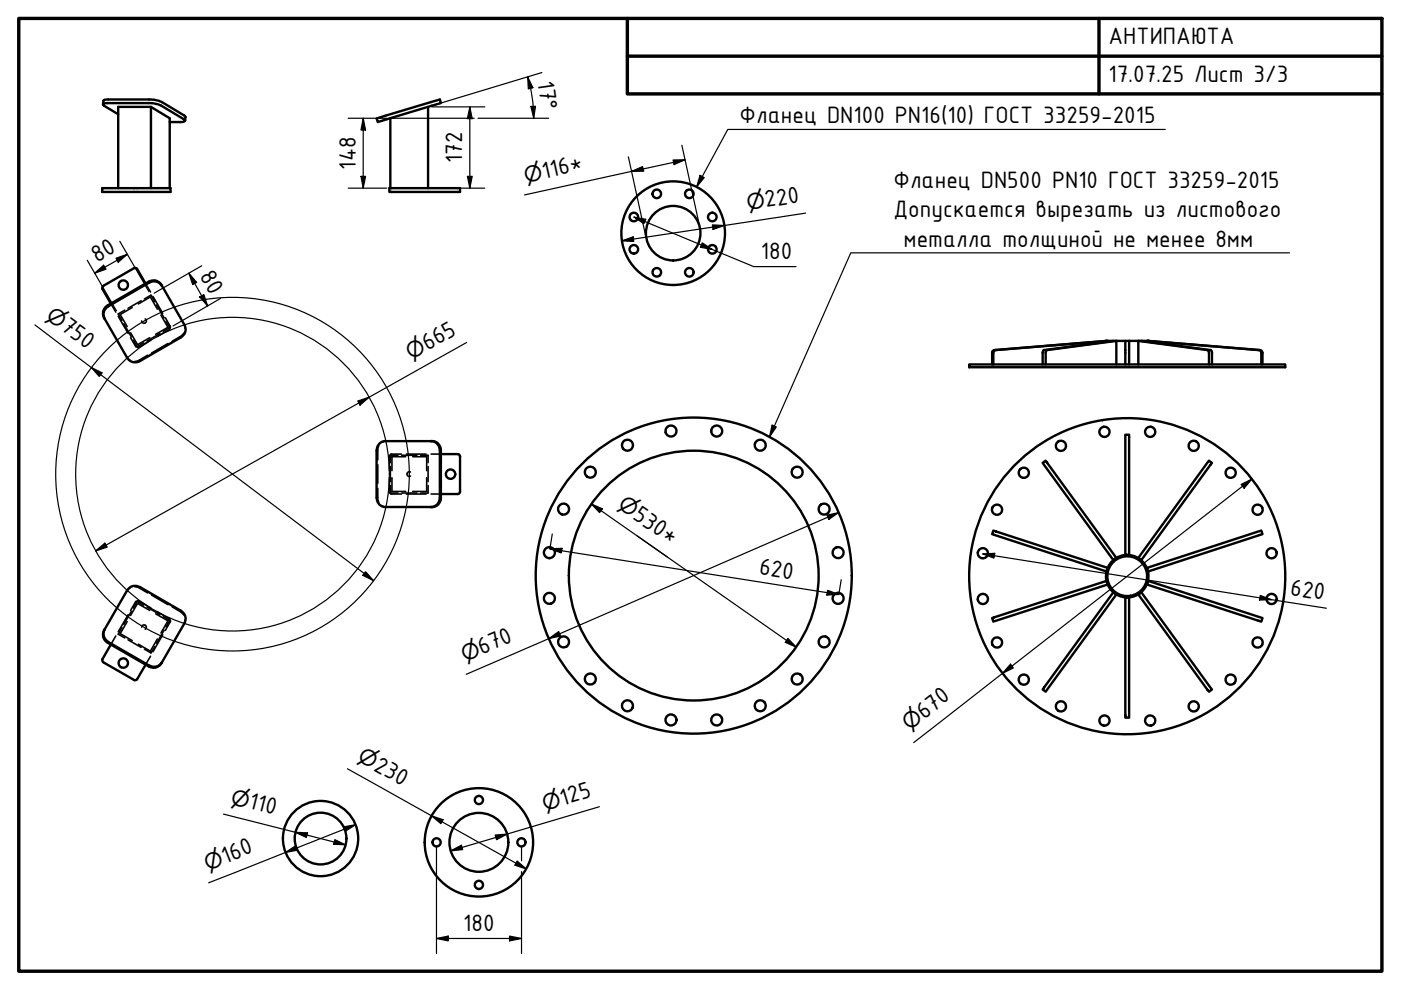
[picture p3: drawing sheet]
<svg xmlns="http://www.w3.org/2000/svg" width="297mm" height="210mm" viewBox="0 0 297 210" stroke-linecap="round" stroke-linejoin="round" font-family="sans-serif">
<!-- layer: Hidden (ISO) -->
<g fill="none" stroke="#000" stroke-width=".34">
<path d="M23.5 64.4l1.1 1.8M25.1 67.1l2.1 3.6M26.2 68.6l1.7 2.8M26.5 65.8l-1.4 .8 .8 1.4M26.9 75.7l.7 .7M27.7 71.6l1.2 2M27.7 70.5l1.5 2.6 2.5-1.5M28 65.2l-2.5 1.5 1.5 2.5M28.3 72.1l.8 1.4 1.3-.8M29.3 64.4l2.6-1.4 1.5 2.5M29.9 63.8l-2.8 1.6M30.6 63.4l1.4-.8 .8 1.4"/>
<path d="M30.8 67.6a.5 .5 0 0 1 0 .9 .5 .5 0 0 1-.8-.5M30.9 60.1l1 1.8M31.3 75.3l-2 1.2-.7 .1M32 72.1l-2.8 1.6M32.4 62.8l2.1 3.6M33.2 64.7l1.6 2.7M33.9 70.7l-2.7 1.6M34.1 66.8l1.5 2.6-2.6 1.5M35.1 67.4l1.1 2M35.2 68.1l.8 1.4-1.4 .8M35.6 72.8l-3.5 2.1M36.1 69.7l-2.8 1.6"/>
<path d="M38.9 70.6l-.5 .6-1.9 1.2M39 68.7l.2 1M80.1 98.5v4M80.3 94.5l-.2 .8v2.2M82 93.5l-1 .3M82.6 96.5l-.1 3.3M82.8 98.9v3.2M84.4 96.5h-1.6v1.6M85.1 96.3h-2.3M85.2 96.5h3.2M86 96.8h-2.9v3M86.1 96.3h4.2"/>
<path d="M87.5 96.8h3v3M89.2 96.5h1.6v1.6M90.8 98.9v3.2M91.4 96.3h2.1M80.1 103.5v2.3l.2 .7M81 107.2l1 .3M82.5 101.3l.1 3.2M82.8 104.7h2.3M82.8 102.9v1.6h1.6M83.1 101.3v2.9h2.9M85.2 104.5h3.2M86.1 104.7h4.2"/>
<path d="M87 100.1a.5 .5 0 0 0-.7 .4 .5 .5 0 0 0 .7 .4M90.5 101.3v2.9h-3M90.8 102.9v1.6h-1.6M91.4 104.7h2.1M24.6 134.8l-1.1 1.9M25.9 133.1l-.8 1.4 1.4 .8M27 131.8l-1.5 2.5 2.5 1.5M27.1 135.7l2.8 1.6M27.2 130.3l-2.1 3.7M27.6 124.6l-.7 .8M27.9 129.6l-1.7 2.8M28.6 124.4l.7 .2 2 1.1"/>
<path d="M28.9 127.4l-1.2 2M29.2 127.4l2.8 1.5M30 133a.5 .5 0 0 1 .8-.5 .5 .5 0 0 1 0 .9M30.4 128.3l-1.3-.8-.8 1.4M31.2 128.7l2.7 1.6M31.7 129.4l-2.5-1.5-1.5 2.6M31.9 139.1l-1 1.8M32.1 126.2l3.5 2M32.8 137.1l-.8 1.3-1.4-.8M33 130.1l2.6 1.5-1.5 2.6M33.3 129.7l2.8 1.7M33.4 135.5l-1.5 2.6-2.6-1.5"/>
<path d="M34.5 134.6l-2.1 3.6M34.6 130.7l1.4 .8-.8 1.4M34.8 133.6l-1.6 2.8M36.2 131.6l-1.1 2.1M36.5 128.7l1.7 1 .7 .7M39.2 131.4l-.2 .9"/>
</g>
<!-- layer: Visible (ISO) -->
<g fill="none" stroke="#000" stroke-width=".51">
<path d="M21.7 39.9h14.5v.8h-14.5zM21.8 22.1l.2-.9 .6-.1 10.3 .1 1.4 .4 4.8 2.9 .2 .3-.1 .8M25.1 24.2l-3.3-2a.69 .69 0 0 1 1.1-.3h9.9l1.3 .4 5.1 3.2v.2l-.6 .2h-2.6M25.1 39.9v-17.2h6.9l4 2.4v14.8M32 22.7v17.2M79.8 25.1l13.5-4 .2 .8-13.4 4zM82.5 39.9h15v.8h-15zM82.8 25.1v14.8M90.8 22.7v17.2M29.1 57l-.5-.2h-.2l-6.5 3.8M29.1 57l1.8 3.1M21.9 60.6l-.2 .4v.3l1.8 3.1"/>
<path d="M34.3 60.6l4.8 8.3a1.97 1.97 0 0 1-.8 2.7l-8.6 5a1.98 1.98 0 0 1-2.7-.7l-4.8-8.3M34.3 60.6a1.95 1.95 0 0 0-2.8-.9l-8.6 5a1.92 1.92 0 0 0-.7 2.9M34.3 60.6a1.98 1.98 0 0 0-2.7-.7l-8.7 5.1a1.94 1.94 0 0 0-.7 2.6M205.5 77.3h67v.6h-67zM221.7 77.3v-2.7l.2-.4 14.8-1.9v5M234.5 72.3h.1M234.9 72.4v-.1l-23.9 1.9-.4 .4v2.7M236.1 72.3h-1.5l-23.9 1.9-.3 .4v2.7M238.6 72.3h-2.5l-14.8 1.9-.2 .4v2.7M239.4 72.3v5M239.4 72.3h-.8v5M239.4 72.3h1.9v5"/>
<path d="M242 72.3h-.7l14.8 1.9 .2 .6v2.5M242 72.3l14.7 1.9 .3 .4v2.7M242 72.3h1.2v.1M243.4 72.3h-.2l23.8 1.9 .4 .6v2.5M243.4 72.3l23.9 1.9 .2 .2 .2 .4v2.5M243.4 72.3h.1M80.4 94.1l.6-.4 .5-.2h10.1a1.95 1.95 0 0 1 1.9 2v10a1.88 1.88 0 0 1-1.9 2h-9.9a1.88 1.88 0 0 1-1.9-2v-10l.3-1zM91.4 93.5a1.95 1.95 0 0 1 1.9 2v10a1.88 1.88 0 0 1-1.9 2M93.5 96.3h3.5l.5 .2v.3M97.5 96.7v7.8l-.5 .2h-3.5M221.1 98.1l.6-.4 15 20.6-.6 .5zM238.6 92.2h.8v25.5h-.8z"/>
<path d="M256.3 97.7l.7 .4-15 20.7-.7-.5zM210.6 112.5l24.3 7.9-.3 .8-24.2-7.9zM21.7 139.7v.5l.2 .2 6.5 3.8h.2l.5-.2M22.2 133.4a1.94 1.94 0 0 0 .7 2.9l8.6 5a1.95 1.95 0 0 0 2.8-.9M22.2 133.4a2 2 0 0 0 .7 2.7l8.7 5a1.98 1.98 0 0 0 2.7-.7M22.2 133.4l4.8-8.2a1.98 1.98 0 0 1 2.7-.7l8.6 5a1.97 1.97 0 0 1 .8 2.6l-4.8 8.3M23.5 136.7l-1.8 3.1M210.4 131l24.2-7.8 .3 .7-24.3 7.9zM236.1 125.6l.6 .4-15 20.7-.6-.5zM238.6 126.7h.8v25.5h-.8zM241.3 126l.7-.4 15 20.6-.7 .5-.3-.5zM243.2 120.4l24.2-7.9 .3 .8-24.3 7.9z"/>
<path d="M243.4 123.2l24.3 7.8-.3 .8-24.2-7.9zM30.9 140.9l-1.8 3.1"/>
<circle cx="134.4" cy="46" r=".91"/>
<circle cx="134.4" cy="52.9" r=".91"/>
<circle cx="139.3" cy="57.7" r=".91"/>
<circle cx="139.3" cy="41.1" r=".91"/>
<circle cx="142.7" cy="49.4" r="5.8"/>
<circle cx="142.7" cy="49.4" r="11"/>
<circle cx="146.2" cy="41.1" r=".91"/>
<circle cx="146.2" cy="57.7" r=".91"/>
<circle cx="151" cy="46" r=".91"/>
<circle cx="151" cy="52.9" r=".91"/>
<circle cx="26.1" cy="60.4" r=".99"/>
<circle cx="133" cy="94.4" r="1.16"/>
<circle cx="142.3" cy="91.4" r="1.16"/>
<circle cx="152" cy="91.4" r="1.16"/>
<circle cx="161.2" cy="94.4" r="1.16"/>
<circle cx="224.9" cy="94.5" r="1.08"/>
<circle cx="234.2" cy="91.6" r="1.08"/>
<circle cx="243.9" cy="91.6" r="1.08"/>
<circle cx="253.1" cy="94.5" r="1.08"/>
<circle cx="95.5" cy="100.5" r=".99"/>
<circle cx="116.5" cy="117.2" r="1.16"/>
<circle cx="119.5" cy="107.9" r="1.16"/>
<circle cx="125.2" cy="100.1" r="1.16"/>
<circle cx="169" cy="100.1" r="1.16"/>
<circle cx="174.7" cy="107.9" r="1.16"/>
<circle cx="177.7" cy="117.2" r="1.16"/>
<circle cx="208.4" cy="117.3" r="1.08"/>
<circle cx="211.4" cy="108.1" r="1.08"/>
<circle cx="217.1" cy="100.2" r="1.08"/>
<circle cx="260.9" cy="100.2" r="1.08"/>
<circle cx="266.6" cy="108.1" r="1.08"/>
<circle cx="269.6" cy="117.3" r="1.08"/>
<circle cx="116.5" cy="126.9" r="1.16"/>
<circle cx="119.5" cy="136.1" r="1.16"/>
<circle cx="147.1" cy="122" r="33.5"/>
<circle cx="147.1" cy="122" r="26.5"/>
<circle cx="174.7" cy="136.1" r="1.16"/>
<circle cx="177.7" cy="126.9" r="1.16"/>
<circle cx="208.4" cy="127" r="1.08"/>
<circle cx="211.4" cy="136.2" r="1.08"/>
<circle cx="239" cy="122.2" r="33.5"/>
<circle cx="239" cy="122.2" r="4.2"/>
<circle cx="239" cy="122.2" r="4.5"/>
<circle cx="266.6" cy="136.2" r="1.08"/>
<circle cx="269.6" cy="127" r="1.08"/>
<circle cx="26.1" cy="140.6" r=".99"/>
<circle cx="125.2" cy="144" r="1.16"/>
<circle cx="133" cy="149.6" r="1.16"/>
<circle cx="142.3" cy="152.6" r="1.16"/>
<circle cx="152" cy="152.6" r="1.16"/>
<circle cx="161.2" cy="149.6" r="1.16"/>
<circle cx="169" cy="144" r="1.16"/>
<circle cx="217.1" cy="144.1" r="1.08"/>
<circle cx="224.9" cy="149.8" r="1.08"/>
<circle cx="234.2" cy="152.8" r="1.08"/>
<circle cx="243.9" cy="152.8" r="1.08"/>
<circle cx="253.1" cy="149.8" r="1.08"/>
<circle cx="260.9" cy="144.1" r="1.08"/>
<circle cx="68" cy="177.8" r="5.5"/>
<circle cx="68" cy="177.8" r="8"/>
<circle cx="92.6" cy="178.6" r=".87"/>
<circle cx="101.5" cy="178.6" r="6.2"/>
<circle cx="101.5" cy="169.6" r=".87"/>
<circle cx="101.5" cy="178.6" r="11.5"/>
<circle cx="110.6" cy="178.6" r=".87"/>
<circle cx="101.5" cy="187.6" r=".87"/>
</g>
<g fill="#000">
<circle cx="234.5" cy="72.3" r=".25"/>
<circle cx="243.5" cy="72.3" r=".25"/>
</g>
<!-- layer: Border (ISO) -->
<path d="M4 3.9h289v202h-289zM133 3.9v16h160M133 11.9h160M233 3.9v16" fill="none" stroke="#000" stroke-width=".72"/>
<!-- layer: Sketch Geometry (ISO) -->
<g fill="none" stroke="#000" stroke-width=".25">
<path d="M82.8 25.1h17.7"/>
<circle cx="49.3" cy="100.5" r="37.5"/>
<circle cx="49.3" cy="100.5" r="33.3"/>
</g>
<!-- layer: Dimension (ISO) -->
<g fill="none" stroke="#000" stroke-width=".25">
<path d="M111.9 16.3l1.1 2.3-1 .3zM111.9 16.3a31.1 31.1 0 0 1 1.3 8.8M114.9 15.4l-22.6 6.8M73.8 25.1h8.2M73.8 39.9h8.2M76.5 37.4h1l-.5 2.5zM77 25.1l.5 2.5h-1zM77 25.1v14.8M91.6 22.7h11.2M91.6 39.9h11.2M99.1 37.4h1l-.5 2.5zM99.6 22.7l.5 2.5h-1z"/>
<path d="M99.6 22.7v17.2M101.3 25.1h15M112.6 22.6l.9-.1-.3 2.6zM133.2 33.2l3.7 16.7M133.9 36.3l2.3-1 .3 1zM142.7 33.9h2.5l-2.3 1zM144.6 30.8l3.6 16.6M145.2 33.9l-34 7.4M18.5 55.2l6.2 10.7M20.1 57.9l1.9-1.7 .5 .9zM24.6 54.8l2.4-.9-1.9 1.7zM25.4 51.2l6.2 10.7"/>
<path d="M27 53.9l-6.9 4M40 57.9l1.7 2-.8 .4zM40 57.9l4 7M42.8 56.4l-10.1 5.8M131.8 51.1l2.4-.9 .2 1zM134.4 46l2.5 .5-.4 .9zM134.4 46l25.4 10.5h9M148.9 51.5l2.1 1.4-2.5-.5zM151 47.7l2.6 .1-2.4 .9zM170.8 45.2l-39 5.9M7.4 68.9l71.8 54.2M19.3 77.9l2.3 1.2-.6 .7z"/>
<path d="M42.3 63l.9-.5 .8 2.4zM46.8 63.3l-10.1 5.8M98.9 72.6l-78.6 44.2M75.9 85l2.4-.8-2 1.7zM20.3 116.8l1.9-1.6 .5 .8zM116.6 116.3h2.6l-.2 .9zM116.6 116.3l61.2 9.7M117.1 113.2l-.5 3.2M125.4 106.9l2.3 1-.6 .8zM125.4 106.9l43.4 30.3M175.3 109.2l2.5-.5-2.1 1.4zM177.8 108.7l-79 34.3"/>
<path d="M208.4 117.4l2.5-.1-.2 1zM208.4 117.4l72.8 11.6M263.1 102.7l2.3-1.1-1.6 1.9zM265.4 101.6l-71.7 55.9M77.5 121.2l1.7 1.9-2.3-1.1zM116.4 135.4l2-1.5 .5 .9zM167 135.4l1.8 1.8-2.3-1zM175.5 125.2l2.3 .8-2.5 .2zM178.4 122.9l-.6 3.2M267.2 126.3l2.4 .8-2.6 .1zM214.2 140.8l.6 .8-2.2 1.2zM47.4 172.6l25.9 6.5"/>
<path d="M62.6 176.5l2.6 .1-.3 1zM71 178l2.3 1.1-2.6-.1zM72.9 175.3l2.5-.4-2.1 1.3zM73.7 163l37.9 21.2M75.4 174.9l-31.2 12.3M91.5 173l2.4 .8-.4 .8zM92.5 179.4v22.8M105 177.1l2.5-.3-2.2 1.2zM110.6 179.4v3.1M127.1 171l-31.6 9.4M60.5 180.7l2.2-1.4 .3 1zM92.5 199l2.5-.5v1z"/>
<path d="M92.5 199h18.1M95.5 180.4l2.3-1.2 .3 .9zM108 198.5l2.6 .5-2.6 .5zM109.6 182.6l2 1.6-2.4-.8zM110.6 184.8v17.4"/>
</g>
<g fill="#000">
<path d="M111.9 16.3l1.1 2.3-1 .3zM76.5 37.4h1l-.5 2.5zM77 25.1l.5 2.5h-1zM99.1 37.4h1l-.5 2.5zM99.6 22.7l.5 2.5h-1zM112.6 22.6l.9-.1-.3 2.6zM133.9 36.3l2.3-1 .3 1zM142.7 33.9h2.5l-2.3 1zM20.1 57.9l1.9-1.7 .5 .9zM24.6 54.8l2.4-.9-1.9 1.7zM40 57.9l1.7 2-.8 .4zM131.8 51.1l2.4-.9 .2 1z"/>
<path d="M134.4 46l2.5 .5-.4 .9zM148.9 51.5l2.1 1.4-2.5-.5zM151 47.7l2.6 .1-2.4 .9zM19.3 77.9l2.3 1.2-.6 .7zM42.3 63l.9-.5 .8 2.4zM75.9 85l2.4-.8-2 1.7zM20.3 116.8l1.9-1.6 .5 .8zM116.6 116.3h2.6l-.2 .9zM125.4 106.9l2.3 1-.6 .8zM175.3 109.2l2.5-.5-2.1 1.4zM208.4 117.4l2.5-.1-.2 1zM263.1 102.7l2.3-1.1-1.6 1.9z"/>
<path d="M77.5 121.2l1.7 1.9-2.3-1.1zM116.4 135.4l2-1.5 .5 .9zM167 135.4l1.8 1.8-2.3-1zM175.5 125.2l2.3 .8-2.5 .2zM267.2 126.3l2.4 .8-2.6 .1zM214.2 140.8l.6 .8-2.2 1.2zM60.5 180.7l2.2-1.4 .3 1zM62.6 176.5l2.6 .1-.3 1zM71 178l2.3 1.1-2.6-.1zM72.9 175.3l2.5-.4-2.1 1.3zM91.5 173l2.4 .8-.4 .8zM95.5 180.4l2.3-1.2 .3 .9z"/>
<path d="M105 177.1l2.5-.3-2.2 1.2zM92.5 199l2.5-.5v1zM108 198.5l2.6 .5-2.6 .5zM109.6 182.6l2 1.6-2.4-.8z"/>
</g>
<!-- layer: Symbol (ISO) -->
<path d="M148.4 37.2l.9 .4-1.6 2zM247.1 27.4h-92.8l-6.6 12.2M273.4 53.6h-93l-17.2 39M163.7 90.1l.9 .4-1.4 2.1z" fill="none" stroke="#000" stroke-width=".25"/>
<path d="M148.4 37.2l.9 .4-1.6 2zM163.7 90.1l.9 .4-1.4 2.1z" fill="#000"/>
<g font-size="5.4">
<text x="235" y="9.4">АНТИПАЮТА</text>
<text x="114" y="17.3" transform="rotate(82 114 17.3)">17°</text>
<text x="235" y="17.4">17.07.25 Лист 3/3</text>
<text x="156.8" y="26.2">Фланец DN100 PN16(10) ГОСТ 33259-2015</text>
<text x="75.4" y="36" transform="rotate(-90 75.4 36)">148</text>
<text x="98" y="34.6" transform="rotate(-90 98 34.6)">172</text>
<text x="115.3" y="37.9" transform="rotate(-12 115.3 37.9)">116*</text>
<text x="189.4" y="39.8">Фланец DN500 PN10 ГОСТ 33259-2015</text>
<text x="162.4" y="44" transform="rotate(-9 162.4 44)">220</text>
<text x="189.4" y="46.1">Допускается вырезать из листового</text>
<text x="191.6" y="52.3">металла толщиной не менее 8мм</text>
<text x="20.6" y="55.8" transform="rotate(-30 20.6 55.8)">80</text>
<text x="42.2" y="58.5" transform="rotate(60 42.2 58.5)">80</text>
<text x="161.3" y="55">180</text>
<text x="12.7" y="69.8" transform="rotate(37 12.7 69.8)">750</text>
<text x="90.6" y="74.4" transform="rotate(-29 90.6 74.4)">665</text>
<text x="134" y="109.8" transform="rotate(35 134 109.8)">530*</text>
<text x="160.8" y="121.7" transform="rotate(9 160.8 121.7)">620</text>
<text x="273.4" y="126.1" transform="rotate(9 273.4 126.1)">620</text>
<text x="102.2" y="138.8" transform="rotate(-24 102.2 138.8)">670</text>
<text x="195.9" y="152.6" transform="rotate(-38 195.9 152.6)">670</text>
<text x="79" y="163.2" transform="rotate(29 79 163.2)">230</text>
<text x="52.5" y="171.4" transform="rotate(14 52.5 171.4)">110</text>
<text x="119.3" y="170.8" transform="rotate(-17 119.3 170.8)">125</text>
<text x="47.7" y="183.1" transform="rotate(-22 47.7 183.1)">160</text>
<text x="98.2" y="197.4">180</text>
</g>
<g font-size="4.6">
<text x="111.5" y="38.7" transform="rotate(-12 111.5 38.7)">⌀</text>
<text x="158.5" y="44.5" transform="rotate(-9 158.5 44.5)">⌀</text>
<text x="9.5" y="67.4" transform="rotate(37 9.5 67.4)">⌀</text>
<text x="87.2" y="76.4" transform="rotate(-29 87.2 76.4)">⌀</text>
<text x="130.8" y="107.6" transform="rotate(35 130.8 107.6)">⌀</text>
<text x="98.6" y="140.4" transform="rotate(-24 98.6 140.4)">⌀</text>
<text x="192.8" y="155" transform="rotate(-38 192.8 155)">⌀</text>
<text x="75.6" y="161.2" transform="rotate(29 75.6 161.2)">⌀</text>
<text x="48.7" y="170.4" transform="rotate(14 48.7 170.4)">⌀</text>
<text x="115.5" y="171.9" transform="rotate(-17 115.5 171.9)">⌀</text>
<text x="44.1" y="184.6" transform="rotate(-22 44.1 184.6)">⌀</text>
</g>
</svg>
